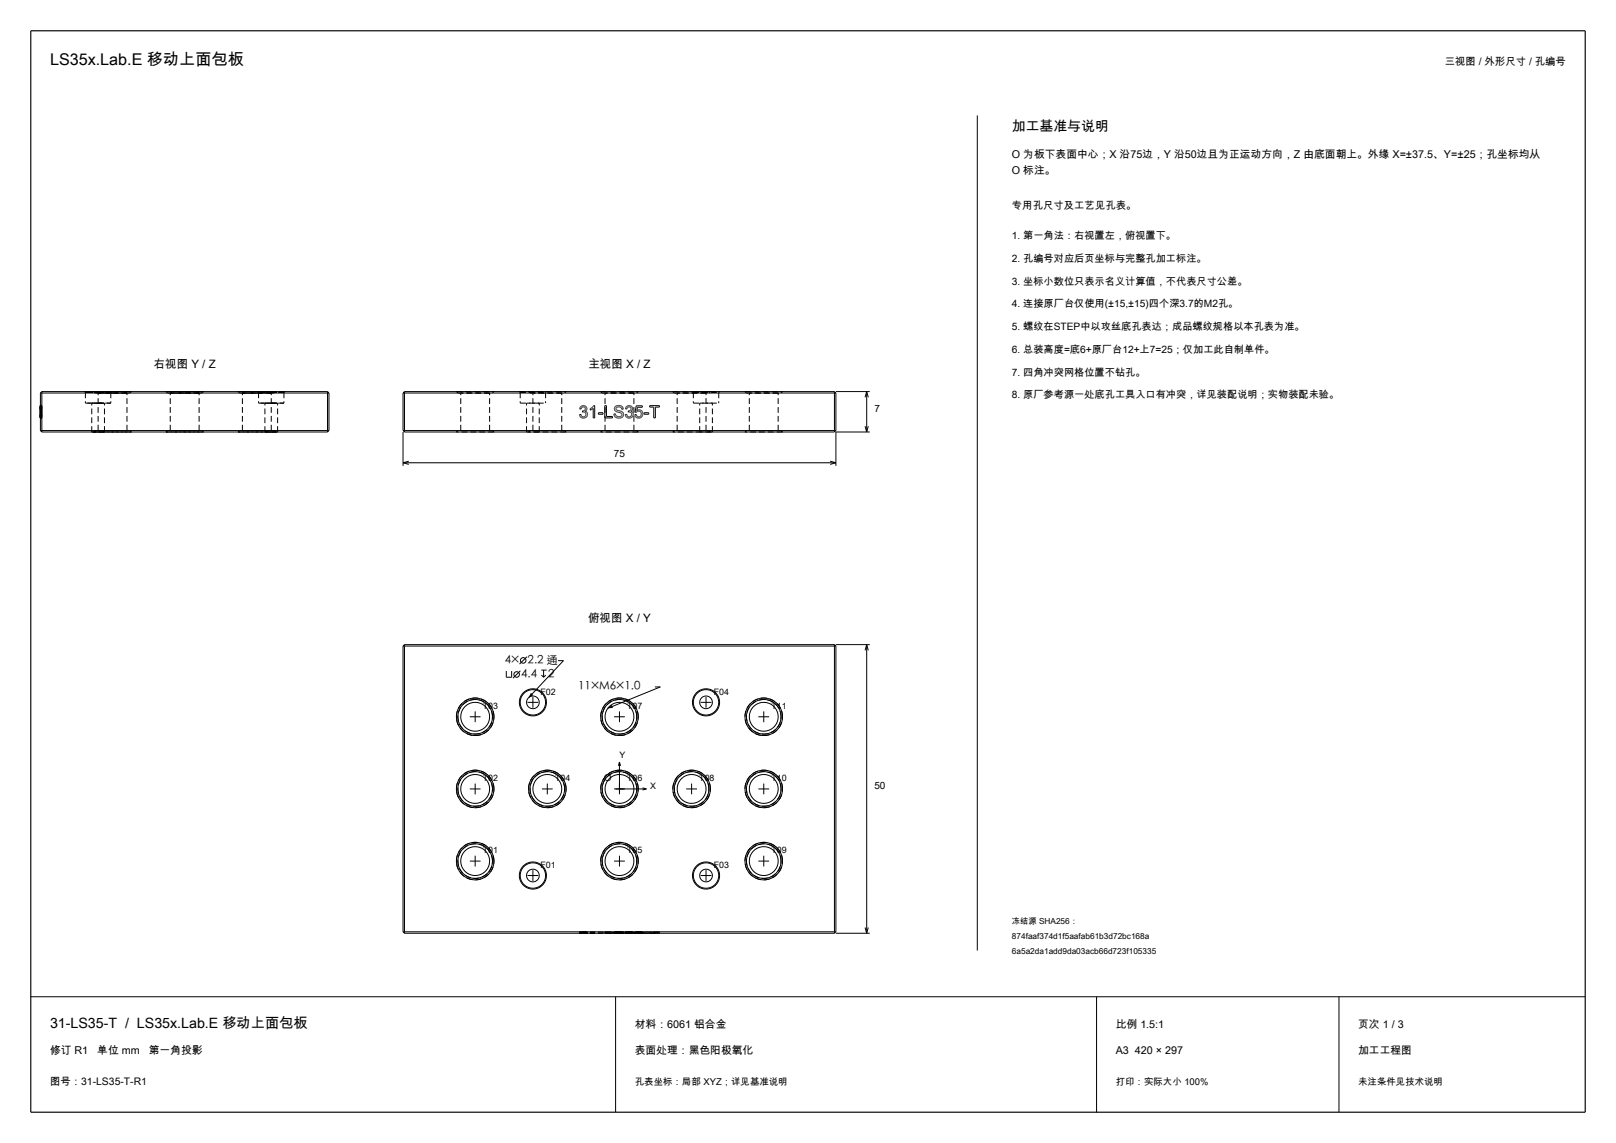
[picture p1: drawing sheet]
<svg xmlns="http://www.w3.org/2000/svg" width="420mm" height="297mm" viewBox="0 0 420 297" stroke-linecap="round" stroke-linejoin="round" font-family="sans-serif">
<path d="M8 8h404v281h-404z" fill="none" stroke="#000" stroke-width=".3"/>
<g fill="none" stroke="#000" stroke-width=".26">
<path d="M254 30v217M10.5 102.1h75M10.5 111.9h75M10.5 102.1v9.8M10.5 111.9l.4 .3M10.9 112.2h74.2M10.9 101.7h74.2M10.9 101.7l-.4 .4M10.9 101.7v10.5M85.1 101.7v10.5M85.1 101.7l.4 .4M85.5 102.1v9.8"/>
<path d="M85.5 111.9l-.4 .3M104.7 102.1v9.8M104.7 112.2v8.9M104.7 102.1h112.6M104.7 111.9h112.6M104.7 111.9l.4 .3M105.1 101.7v10.5M105.1 101.7l-.4 .4M105.1 112.2h111.8M105.1 101.7h111.8M106.2 119.8l-1.5 .5M150.7 108l-.1-.2 .4-.1 .2 .5"/>
<path d="M150.7 108v.1M150.7 108.1v.1M150.7 105.9v.1M150.7 108.2h.1M150.8 108.2h.1M150.8 108.2v.1M150.8 108.3l.2 .2M150.8 105.8l-.1 .1M150.8 105.8h.1M150.9 105.7l-.1 .1M150.9 105.7h.1M150.9 105.6v.1"/>
<path d="M151 105.6h-.1M151 105.6h.1M151 108.5h.1M151.1 108.5l.1 .1M151.1 105.5l-.1 .1M151.2 105.5h-.1M151.2 105.9l-.2 .4-.3-.1v-.2M151.2 105.5h.1M151.2 105.9h.1M151.2 105.5l.6-.1 .5 .2M151.2 108.2h.1M151.2 108.6h.1"/>
<path d="M151.3 108.2l.6 .1M151.3 105.8l-.1 .1M151.3 108.6h.1M151.4 105.8h-.1M151.4 105.7v.1M151.4 108.6h.1M151.5 108.6h.2M151.5 106.7l-.1 .4h.6M151.6 106.7h-.1M151.6 105.7h-.2M151.6 105.7h.1M151.7 105.7h.1"/>
<path d="M151.7 108.6h.1M151.8 105.7l.1 .1M151.9 105.8h.1M151.9 106.6l-.3 .1M151.9 108.3h.1M151.9 106.6h.1M152 105.8v.1M152 105.9h.1M152 106.6h-.1M152 107.1l.1 .1M152 106.5v.1M152 106.5h.1"/>
<path d="M152.1 105.9v.1M152.1 106.5h-.1M152.1 107.2l.2 .3-.1 .5M152.1 106.4v.1M152.1 106.4h.1M152.1 106v.1M152.1 106.1v.2M152.1 106.3v.1M152.1 108.1l-.2 .2M152.1 108.5l-.4 .1M152.2 108l-.1 .1M152.2 108.5h-.1"/>
<path d="M152.3 108.5h-.1M152.3 105.6v.1M152.3 108.4v.1M152.3 105.7l.2 .3M152.3 106.7l-.2 .2 .3 .1M152.4 108.4h-.1M152.4 106.7h-.1M152.4 108.4h.1M152.4 106.6v.1M152.4 107h.1M152.4 106.6h.1M152.5 107l.1 .2"/>
<path d="M152.5 106.5l-.1 .1M152.5 106.5h.1M152.5 106v.1M152.5 106.1v.2M152.5 108.2l-.1 .2M152.5 106.3v.2M152.5 106.3h.1M152.6 108.2h-.1M152.6 108.1v.1M152.6 107.2v.1M152.6 108v.1M152.6 107.3l.1 .4"/>
<path d="M152.7 107.9l-.1 .1M152.7 107.9h.1M152.7 107.8v.1M152.7 107.7v.1M153.4 106.2l.9-.8h.3v3.2h-.4v-2.5l-.8 .5zM155.5 107.2h1.2v.4h-1.2zM157.2 105.4h.4v2.8h1.6v.4h-2zM159.8 106.7h.1M159.8 106.7l.2 .2M159.9 105.7l-.2 .5 .1 .5M159.9 105.6l.7-.2h.7l.5 .3 .2 .6h-.4l-.2-.4M159.9 105.6v.1"/>
<path d="M160 107.7v.1M160 107.8h.1M160 106.9h.1M160 107.8v.1M160 107.9l.4 .3M160.1 106.9l1.2 .4M160.1 106.2v.1M160.1 106.2h.1M160.1 106.3h.1M160.1 106.3v.1M160.1 106.1v.1M160.1 106.4h.1"/>
<path d="M160.1 106v.1M160.1 106.4l.1 .1M160.2 106.5h.1M160.2 106.5l1.7 .7M160.3 105.8l-.2 .2M160.3 105.8h.1M160.3 105.8h1M160.4 108.2h.1M160.4 108.2l.7 .1M161.2 108.2l-.1 .1M161.3 107.3h.1M161.3 108.2h-.1"/>
<path d="M161.3 105.8l.1 .1M161.4 108.2h-.1M161.4 108.1v.1M161.4 107.3l.1 .1M161.5 108.1h-.1M161.5 107.4h.1M161.6 107.4v.1M161.6 108l-.1 .1M161.6 108h.1M161.6 107.5h.1M161.6 107.5v.1M161.6 107.6h.1"/>
<path d="M161.7 107.9l-.1 .1M161.7 107.6h.1M161.7 107.8v.1M161.7 107.6v.1M161.7 107.8h.1M161.7 107.7h.1M161.7 107.7v.1M161.9 107.2h.1M161.9 107.2l.2 .4M162.1 107.6h.1M162.1 107.6l-.3 .7-.8 .3-1.1-.3-.4-.7 .4-.1 .1 .2M162.6 108l-.1-.2 .4-.1 .2 .5"/>
<path d="M162.6 108v.1M162.6 108.1v.1M162.6 105.9v.1M162.6 108.2h.1M162.7 108.2v.1M162.7 108.3l.2 .2M162.7 105.8l-.1 .1M162.7 105.8h.1M162.8 105.7l-.1 .1M162.8 105.7h.1M162.8 105.6v.1M162.9 105.6h-.1"/>
<path d="M162.9 105.6h.1M162.9 108.5h.1M163 108.5l.1 .1M163 105.5l-.1 .1M163 105.5h.1M163.1 105.9l-.2 .4-.4-.1 .1-.2M163.1 105.5h-.1M163.1 105.9h.1M163.1 105.5l.6-.1 .5 .2M163.1 105.5h.1M163.1 108.2h.1M163.1 108.6h.1"/>
<path d="M163.2 108.2l.6 .1M163.2 105.8l-.1 .1M163.2 108.6h.1M163.3 105.8h-.1M163.3 108.6h.1M163.3 105.7v.1M163.3 108.6l.2 .1M163.4 106.7l-.1 .4h.6M163.4 106.7h.1M163.5 105.7h-.2M163.5 105.7h.1M163.5 105.7h.2"/>
<path d="M163.6 108.6l-.1 .1M163.7 105.7l.1 .1M163.8 105.8h.1M163.8 106.6l-.4 .1M163.8 108.3h.1M163.8 106.6h.1M163.8 105.8l.1 .1M163.9 106.6h-.1M163.9 105.9h.1M163.9 106.6h.1M163.9 107.1l.1 .1M163.9 106.5v.1"/>
<path d="M163.9 105.9l.1 .1M164 106.5h-.1M164 107.2l.2 .5-.4 .6M164 106.4v.1M164 106.4h.1M164 106v.1M164 106.1v.2M164 106.3v.1M164 108.5l-.4 .1M164.1 108.5h-.1M164.2 108.5h-.1M164.2 105.6v.1"/>
<path d="M164.2 108.4v.1M164.2 105.7l.2 .3M164.2 108.4h.1M164.3 108.4h-.1M164.3 106.6l-.3 .3 .3 .1M164.3 107h.1M164.3 106.6h.1M164.3 107l.2 .2M164.4 106.5l-.1 .1M164.4 106.5h.1M164.4 106v.1M164.4 106.1v.2"/>
<path d="M164.4 106.3v.2M164.4 106.3h.1M164.5 108.1l-.2 .3M164.5 107.2v.1M164.5 108v.1M164.5 107.3l.1 .4M164.6 107.8l-.1 .2M164.6 107.7v.1M165 108v-.2l.4-.1 .1 .4M165 108l.1 .1M165.1 108.1v.1M165.1 108.2h.1"/>
<path d="M165.1 108.2l.1 .1M165.2 108.3l.2 .2M165.4 108.5h.1M165.4 108.5l.2 .1M165.5 107h.1M165.5 108.1h.1M165.6 108.1v.1M165.6 108.2h.1M165.6 108.6h.1M165.6 108.2l.2 .1M165.7 108.6h.1M165.7 106.9l-.2 .1"/>
<path d="M165.8 106.9h-.1M165.8 108.3h.1M165.8 108.6h.1M165.9 106.8l-.1 .1M165.9 106.8h.1M165.9 106.8l.6 .3M166.3 106.5h.1M166.3 106.5l-.8 .2 .2-.9h1.2v-.4h-1.5l-.4 1.7 .5-.1M166.4 108.2l-.6 .1M166.4 108.2h.1M166.4 106.5l.1 .1M166.5 106.6h.1"/>
<path d="M166.5 108.1l-.1 .1M166.5 107.1h.1M166.5 108v.1M166.6 107.1h.1M166.6 108h-.1M166.6 107.1v.1M166.6 106.6h.1M166.6 108h.1M166.6 107.2v.7M166.6 107.9v.1M166.6 106.6l.2 .1M166.6 107.9h.1"/>
<path d="M166.8 106.7v.1M166.8 106.8h.1M166.8 108.3l-.4 .3h-.6M166.9 108.2l-.1 .1M166.9 106.8l.2 .4M166.9 108.1v.1M167 108.1h-.1M167 108v.1M167 108h.1M167.1 107.8l-.1 .2M167.1 107.2v.1M167.1 107.8h.1"/>
<path d="M167.1 107.3v.2M167.1 107.6v.2M167.1 107.5v.1M167.4 107.2h1.2v.4h-1.2zM168.9 105.4h2.5v.4h-1.1v2.8h-.4v-2.8h-1zM215.8 119.8l1.5 .5M216.9 101.7v10.5M216.9 101.7l.4 .4M217.3 101.7h8.8M217.3 102.1v9.8M217.3 111.9l-.4 .3M224.8 110.7l.4 1.5"/>
<path d="M225.2 101.7v10.5M225.2 101.7l-.4 1.6M225.2 101.7l.5 1.6M225.7 110.7l-.5 1.5M226.1 112.2h-8.8v8.9M104.7 120.3h112.6M104.7 120.3l1.5 .4M217.3 120.3l-1.5 .4M104.7 167.9v74.2M104.7 167.9h112.6M105.1 167.5v75M105.1 167.5l-.4 .4"/>
<path d="M105.1 167.5h111.8M131.6 174.4v1.6h1.4v-1.6M135.2 174.3l-1.9 1.9M136.9 170.6l-1.9 2M140.7 174.1h1.4M140.7 175.4l.6 .6M141.3 174.1v1.9M141.8 175.4l-.5 .6M145 171.7h1.5l-9.1 9.6M170.2 178.5h1.4l-13.6 5.5M216.9 167.5v75M216.9 167.5l.4 .4"/>
<path d="M217.3 167.9v74.2M217.3 167.5h8.8M225.2 167.5v75M225.2 167.5l-.4 1.5M225.2 167.5l.5 1.5M122.1 186.3h2.8M123.5 184.9v2.8M137.1 182.5h2.8M138.5 181.1v2.8M159.6 186.3h2.8M161 184.9v2.8M161 198v8.4"/>
<path d="M161 198l-.3 1M161 198l.3 1M182.1 182.5h2.8M183.5 181.1v2.8M197.1 186.3h2.8M198.5 184.9v2.8M122.1 205h2.8M123.5 203.6v2.8M140.8 205h2.9M142.2 203.6v2.8M159.6 205h8.4M167 204.7l1 .3"/>
<path d="M168 205l-1 .3M178.4 205h2.8M179.8 203.6v2.8M197.1 205h2.8M198.5 203.6v2.8M122.1 223.7h2.8M123.5 222.4v2.8M137.1 227.5h2.8M138.5 226.1v2.8M159.6 223.7h2.8M161 222.4v2.8M182.1 227.5h2.8"/>
<path d="M183.5 226.1v2.8M197.1 223.7h2.8M198.5 222.4v2.8M8 259h404M104.7 242.1l.4 .4M104.7 242.1h112.6M105.1 242.5h111.8M160 259v30M217.3 242.5h8.8M217.3 242.1l-.4 .4M224.8 241l.4 1.5M225.7 241l-.5 1.5"/>
<path d="M285 259v30M348 259v30"/>
<circle cx="134.3" cy="175.3" r=".72"/>
<circle cx="136" cy="171.6" r=".72"/>
<circle cx="123.5" cy="186.3" r="4.9"/>
<circle cx="123.5" cy="186.2" r="4.5"/>
<circle cx="123.5" cy="186.3" r="3.8"/>
<circle cx="138.5" cy="182.5" r="3.5"/>
<circle cx="138.5" cy="182.5" r="1.65"/>
<circle cx="138.5" cy="182.5" r="3.3"/>
<circle cx="161" cy="186.2" r="4.5"/>
<circle cx="161" cy="186.3" r="4.9"/>
<circle cx="161" cy="186.3" r="3.7"/>
<circle cx="183.5" cy="182.5" r="1.65"/>
<circle cx="183.5" cy="182.5" r="3.3"/>
<circle cx="183.5" cy="182.5" r="3.5"/>
<circle cx="198.5" cy="186.3" r="4.9"/>
<circle cx="198.5" cy="186.2" r="4.5"/>
<circle cx="198.5" cy="186.3" r="3.7"/>
<circle cx="123.5" cy="205" r="4.5"/>
<circle cx="123.5" cy="205" r="4.9"/>
<circle cx="123.5" cy="205" r="3.8"/>
<circle cx="142.2" cy="205" r="4.5"/>
<circle cx="142.2" cy="205" r="4.9"/>
<circle cx="142.3" cy="205" r="3.8"/>
<circle cx="161" cy="205" r="4.5"/>
<circle cx="161" cy="205" r="4.9"/>
<circle cx="161" cy="205" r="3.7"/>
<circle cx="179.7" cy="205" r="4.5"/>
<circle cx="179.8" cy="205" r="3.7"/>
<circle cx="179.8" cy="205" r="4.9"/>
<circle cx="198.5" cy="205" r="4.5"/>
<circle cx="198.5" cy="205" r="4.9"/>
<circle cx="198.5" cy="205" r="3.7"/>
<circle cx="123.5" cy="223.7" r="4.5"/>
<circle cx="123.5" cy="223.7" r="4.9"/>
<circle cx="123.5" cy="223.8" r="3.8"/>
<circle cx="138.5" cy="227.5" r="1.65"/>
<circle cx="138.5" cy="227.5" r="3.3"/>
<circle cx="138.5" cy="227.5" r="3.5"/>
<circle cx="161" cy="223.8" r="4.5"/>
<circle cx="161" cy="223.7" r="4.9"/>
<circle cx="161" cy="223.8" r="3.7"/>
<circle cx="183.5" cy="227.5" r="3.3"/>
<circle cx="183.5" cy="227.5" r="1.65"/>
<circle cx="183.5" cy="227.5" r="3.5"/>
<circle cx="198.5" cy="223.7" r="4.9"/>
<circle cx="198.5" cy="223.7" r="4.5"/>
<circle cx="198.5" cy="223.8" r="3.7"/>
</g>
<g fill="none" stroke="#000" stroke-width=".26" stroke-dasharray="1.5 .8" stroke-linecap="butt">
<path d="M10.5 107.8v-.1M10.5 107.9v-.1M10.5 108v-.1M10.5 108.1v-.1M10.5 108.2v-.1M10.5 108.3v-.1M10.5 108.4v-.1M10.5 108.5v-.1M10.5 108.6v-.1M10.5 108.7v-.1M10.5 108.6v.1M10.5 108.5v.1"/>
<path d="M10.5 108.4v.1M10.5 108.3v.1M10.5 108.2v.1M10.5 108.1v.1M10.5 108v.1M10.5 107.9v.1M10.5 107.8v.1M10.5 107.7v.1M10.5 107.6v.1M10.5 107.5v.1M10.5 107.4v.1M10.5 107.3v.1"/>
<path d="M10.5 107.2v.1M10.5 107.1v.1M10.5 107v.1M10.5 106.9v.1M10.5 106.8v.1M10.5 106.7v.1M10.5 106.6v.1M10.5 106.5v.1M10.5 106.4v.1M10.5 106.3v.1M10.5 106.2v.1M10.5 106.1v.1"/>
<path d="M10.5 106v.1M10.5 105.9v.1M10.5 105.8v.1M10.5 105.7v.1M10.5 105.6v.1M10.5 105.5v.1M10.5 105.4v.1M10.5 105.5v-.1M10.5 105.6v-.1M10.5 105.7v-.1M10.5 105.8v-.1M10.5 105.9v-.1"/>
<path d="M10.5 106v-.1M10.5 106.1v-.1M10.5 106.2v-.1M10.5 106.3v-.1M10.5 106.4v-.1M10.5 106.5v-.1M10.5 106.6v-.1M10.5 106.7v-.1M10.5 107.1v-.4M10.5 107.1v-.1M10.5 107.2v-.1M10.5 107.3v-.1"/>
<path d="M10.5 107.4v-.1M10.5 107.5v-.1M10.5 107.6v-.1M10.5 107.7v-.1M10.5 107.2v.4M10.5 105.4v3.2M10.5 106.6v-.4M10.5 108.6v-2.5M10.5 108.2v.4M10.5 105.4v2.8M10.5 108.6v-3.2M10.5 106.8v-.1"/>
<path d="M10.5 106.9v-.1M10.5 107v-.1M10.5 105.8v.9M10.5 105.4v.4M10.5 107.1v-1.7M10.5 105.8v2.8M10.5 107.7h.3M10.5 107.8h.3M10.5 107.9h.3M10.5 108h.3M10.5 108.1h.3M10.5 108.2h.3"/>
<path d="M10.5 108.3h.3M10.5 108.4h.3M10.5 108.5h.3M10.5 108.6h.3M10.5 108.7h.3M10.5 107.6h.3M10.5 107.5h.3M10.5 107.4h.3M10.5 107.3h.3M10.5 107.2h.3M10.5 107.1h.3M10.5 107h.3"/>
<path d="M10.5 106.7h.3M10.5 106.6h.3M10.5 106.5h.3M10.5 106.4h.3M10.5 106.3h.3M10.5 106.2h.3M10.5 106.9h.3M10.5 106.1h.3M10.5 106h.3M10.5 106.8h.3M10.5 105.9h.3M10.5 105.8h.3"/>
<path d="M10.5 105.7h.3M10.5 105.6h.3M10.5 105.5h.3M10.5 105.4h.3M10.8 107.7v.1M10.8 107.8v-.1M10.8 107.9v-.1M10.8 107.8v.1M10.8 108v-.1M10.8 107.9v.1M10.8 108.1v-.1M10.8 108v.1"/>
<path d="M10.8 108.2v-.1M10.8 108.1v.1M10.8 108.3v-.1M10.8 108.2v.1M10.8 108.3v.1M10.8 108.4v.1M10.8 108.5v.1M10.8 108.6v.1M10.8 108.7v-.1M10.8 107.6v.1M10.8 107.5v.1M10.8 107.4v.1"/>
<path d="M10.8 107.3v.1M10.8 107.2v.1M10.8 108.6v-.1M10.8 107.1v.1M10.8 108.5v-.1M10.8 107v.1M10.8 108.4v-.1M10.8 107.1v-.1M10.8 106.7v.4M10.8 106.6v.1M10.8 107.7v-.1M10.8 107.6v-.1"/>
<path d="M10.8 106.5v.1M10.8 107.5v-.1M10.8 107.4v-.1M10.8 107.3v-.1M10.8 106.4v.1M10.8 107.2v-.1M10.8 106.3v.1M10.8 106.2v.1M10.8 107v-.1M10.8 106.1v.1M10.8 106v.1M10.8 106.9v-.1"/>
<path d="M10.8 105.9v.1M10.8 106.8v-.1M10.8 105.8v.1M10.8 106.7v-.1M10.8 105.7v.1M10.8 106.6v-.1M10.8 106.5v-.1M10.8 106.4v-.1M10.8 106.3v-.1M10.8 105.8v-.1M10.8 106.2v-.1M10.8 105.9v-.1"/>
<path d="M10.8 106.1v-.1M10.8 106v-.1M10.8 105.7v-.1M10.8 105.6v-.1M10.8 105.5v-.1M10.8 105.6v.1M10.8 105.5v.1M10.8 105.4v.1M10.8 107.6v-.4M10.8 108.6v-3.2M10.8 106.1v2.5M10.8 106.2v.4"/>
<path d="M10.8 108.6v-.4M10.8 105.4v3.2M10.8 108.2v-2.8M10.8 106.9v.1M10.8 106.8v.1M10.8 106.7v.1M10.8 105.4v1.7M10.8 105.8v-.4M10.8 106.7v-.9M10.8 105.8v2.8M10.8 105.4v.4M22 101.7h3.5"/>
<path d="M22.2 102h3.3M22.2 104.8h3.3M22.2 102l-.2-.3M22.2 102v2.8M23.9 112.2h1.6M23.9 104.8h1.6M23.9 112.2v-7.4M24.4 112.2h4.9M24.4 101.7h4.9M24.7 111.9h4.6M24.7 102.1h4.6M24.7 111.9l-.3 .3"/>
<path d="M24.7 102.1l-.3-.4M25.5 112.2h1.7M25.5 101.7h3.5M25.5 104.8h1.7M25.5 102h3.3M25.5 111.9h3.8M25.5 104.8h3.3M25.5 102.1h3.8M25.5 111.9v-9.8M27.2 112.2h-3.3M27.2 104.8h-3.3M27.2 112.2v-7.4"/>
<path d="M28.8 102h-6.6M28.8 104.8h-6.6M28.8 102l.2-.3M28.8 102v2.8M29 101.7h-7M29.3 112.2h4.8M29.3 101.7h4.8M29.3 111.9h4.4M29.3 102.1h4.4M29.3 111.9h3.7M29.3 102.1h3.7M33 111.9h-7.5"/>
<path d="M33 102.1h-7.5M33 111.9v-9.8M33.7 111.9h-9M33.7 102.1h-9M33.7 111.9l.4 .3M33.7 102.1l.4-.4M34.1 112.2h-9.7M34.1 101.7h-9.7M43.1 112.2h4.9M43.1 101.7h4.9M43.5 111.9h4.5M43.5 102.1h4.5"/>
<path d="M43.5 111.9l-.4 .3M43.5 102.1l-.4-.4M44.3 111.9h3.7M44.3 102.1h3.7M44.3 111.9v-9.8M48 112.2h4.9M48 101.7h4.9M48 111.9h4.5M48 102.1h4.5M48 111.9h3.7M48 102.1h3.7M51.7 111.9h-7.4"/>
<path d="M51.7 102.1h-7.4M51.7 111.9v-9.8M52.5 111.9h-9M52.5 102.1h-9M52.5 111.9l.4 .3M52.5 102.1l.4-.4M52.9 112.2h-9.8M52.9 101.7h-9.8M61.9 112.2h4.9M61.9 101.7h4.9M62.3 111.9h4.5M62.3 102.1h4.5"/>
<path d="M62.3 111.9l-.4 .3M62.3 102.1l-.4-.4M63 111.9h3.8M63 102.1h3.8M63 111.9v-9.8M66.8 112.2h4.8M66.8 101.7h4.8M66.8 111.9h4.5M66.8 102.1h4.5M66.8 111.9h3.7M66.8 102.1h3.7M67 101.7h3.5"/>
<path d="M67.2 102h3.3M67.2 104.8h3.3M67.2 102l-.2-.3M67.2 102v2.8M68.9 112.2h1.6M68.9 104.8h1.6M68.9 112.2v-7.4M70.5 112.2h1.7M70.5 101.7h3.5M70.5 104.8h1.7M70.5 102h3.3M70.5 111.9h-7.5"/>
<path d="M70.5 104.8h3.3M70.5 102.1h-7.5M70.5 111.9v-9.8M71.3 111.9h-9M71.3 102.1h-9M71.3 111.9l.3 .3M71.3 102.1l.3-.4M71.6 112.2h-9.7M71.6 101.7h-9.7M72.2 112.2h-3.3M72.2 104.8h-3.3M72.2 112.2v-7.4"/>
<path d="M73.8 102h-6.6M73.8 104.8h-6.6M73.8 102l.2-.3M73.8 102v2.8M74 101.7h-7M118.6 101.7h9.8M118.6 101.7l.4 .4M119 102.1h9M119 111.9l-.4 .3M119.7 111.9v-9.8M127.3 111.9h-7.6M127.3 102.1h-7.6"/>
<path d="M127.3 111.9v-9.8M128 111.9h-9M128 102.1l.4-.4M128.4 112.2h-9.8M128.4 112.2l-.4-.3M135 101.7h7M135 101.7l.2 .3M135.2 102h6.6M135.2 104.8h6.6M135.2 102v2.8M136.9 112.2v-7.4M137.4 101.7h9.7"/>
<path d="M137.4 101.7l.3 .4M137.7 102.1h9.1M137.7 111.9l-.3 .3M138.5 111.9v-9.8M140.2 112.2h-3.3M140.2 104.8h-3.3M140.2 112.2v-7.4M141.8 102l.2-.3M141.8 102v2.8M146 111.9h-7.5M146 102.1h-7.5M146 111.9v-9.8"/>
<path d="M146.8 111.9h-9.1M146.8 102.1l.3-.4M147.1 112.2h-9.7M147.1 112.2l-.3-.3M156.1 101.7h9.8M156.1 101.7l.4 .4M156.5 102.1h9M156.5 111.9l-.4 .3M157.2 111.9v-9.8M164.8 111.9h-7.6M164.8 102.1h-7.6M164.8 111.9v-9.8"/>
<path d="M165.5 111.9h-9M165.5 102.1l.4-.4M165.9 112.2h-9.8M165.9 112.2l-.4-.3M174.9 101.7h9.7M174.9 101.7l.4 .4M175.3 102.1h9M175.3 111.9l-.4 .3M176 111.9v-9.8M180 101.7h7M180 101.7l.2 .3M180.2 102h6.6"/>
<path d="M180.2 104.8h6.6M180.2 102v2.8M181.8 112.2v-7.4M183.5 111.9h-7.5M183.5 102.1h-7.5M183.5 111.9v-9.8M184.3 111.9h-9M184.3 102.1l.3-.4M184.6 112.2h-9.7M184.6 112.2l-.3-.3M185.1 112.2h-3.3M185.1 104.8h-3.3"/>
<path d="M185.1 112.2v-7.4M186.8 102l.2-.3M186.8 102v2.8M193.6 101.7h9.8M193.6 101.7l.4 .4M194 102.1h9M194 111.9l-.4 .3M194.7 111.9v-9.8M202.3 111.9h-7.6M202.3 102.1h-7.6M202.3 111.9v-9.8M203 111.9h-9"/>
<path d="M203 102.1l.4-.4M203.4 112.2h-9.8M203.4 112.2l-.4-.3M128 186.3a4.5 4.5 0 0 0-6.6-4 4.5 4.5 0 0 0-.4 7.7 4.5 4.5 0 0 0 7-3.2v-.5M128.4 186.3a4.9 4.9 0 0 0-7.2-4.4 4.9 4.9 0 0 0-.4 8.4 4.9 4.9 0 0 0 7.5-3.5l.1-.5M165.5 186.3a4.5 4.5 0 0 0-6.6-4 4.5 4.5 0 0 0-.4 7.7 4.5 4.5 0 0 0 7-3.2v-.5M165.9 186.3a4.9 4.9 0 0 0-7.2-4.4 4.9 4.9 0 0 0-.4 8.4 4.9 4.9 0 0 0 7.5-3.5l.1-.5M203 186.3a4.5 4.5 0 0 0-6.6-4 4.5 4.5 0 0 0-.4 7.7 4.5 4.5 0 0 0 7-3.2v-.5M203.4 186.3a4.9 4.9 0 0 0-7.2-4.4 4.9 4.9 0 0 0-.4 8.4 4.9 4.9 0 0 0 7.5-3.5l.1-.5M128 205a4.5 4.5 0 0 0-6.6-4 4.5 4.5 0 0 0-.4 7.7 4.5 4.5 0 0 0 7-3.2v-.5M128.4 205a4.9 4.9 0 0 0-7.2-4.3 4.9 4.9 0 0 0-.4 8.3 4.9 4.9 0 0 0 7.5-3.5l.1-.5M146.8 205a4.5 4.5 0 0 0-6.6-4 4.5 4.5 0 0 0-.5 7.7 4.5 4.5 0 0 0 7-3.2l.1-.5"/>
<path d="M147.1 205a4.9 4.9 0 0 0-7.1-4.3 4.9 4.9 0 0 0-.5 8.3 4.9 4.9 0 0 0 7.6-3.5v-.5M165.5 205a4.5 4.5 0 0 0-6.6-4 4.5 4.5 0 0 0-.4 7.7 4.5 4.5 0 0 0 7-3.2v-.5M165.9 205a4.9 4.9 0 0 0-7.2-4.3 4.9 4.9 0 0 0-.4 8.3 4.9 4.9 0 0 0 7.5-3.5l.1-.5M184.3 205a4.5 4.5 0 0 0-6.6-4 4.5 4.5 0 0 0-.5 7.7 4.5 4.5 0 0 0 7-3.2l.1-.5M184.6 205a4.9 4.9 0 0 0-7.1-4.3 4.9 4.9 0 0 0-.5 8.3 4.9 4.9 0 0 0 7.6-3.5v-.5M203 205a4.5 4.5 0 0 0-6.6-4 4.5 4.5 0 0 0-.4 7.7 4.5 4.5 0 0 0 7-3.2v-.5M203.4 205a4.9 4.9 0 0 0-7.2-4.3 4.9 4.9 0 0 0-.4 8.3 4.9 4.9 0 0 0 7.5-3.5l.1-.5M128 223.7a4.5 4.5 0 0 0-6.6-3.9 4.5 4.5 0 0 0-.4 7.7 4.5 4.5 0 0 0 7-3.2v-.6M128.4 223.7a4.9 4.9 0 0 0-7.2-4.3 4.9 4.9 0 0 0-.4 8.4 4.9 4.9 0 0 0 7.5-3.5l.1-.6M165.5 223.7a4.5 4.5 0 0 0-6.6-3.9 4.5 4.5 0 0 0-.4 7.7 4.5 4.5 0 0 0 7-3.2v-.6M165.9 223.7a4.9 4.9 0 0 0-7.2-4.3 4.9 4.9 0 0 0-.4 8.4 4.9 4.9 0 0 0 7.5-3.5l.1-.6M203 223.7a4.5 4.5 0 0 0-6.6-3.9 4.5 4.5 0 0 0-.4 7.7 4.5 4.5 0 0 0 7-3.2v-.6"/>
<path d="M203.4 223.7a4.9 4.9 0 0 0-7.2-4.3 4.9 4.9 0 0 0-.4 8.4 4.9 4.9 0 0 0 7.5-3.5l.1-.6M150.6 242.5h.4M150.6 242.5v-.3M150.6 242.2h.1M150.7 242.5v-.3M150.7 242.2h.3M150.7 242.5h-.1M150.7 242.5h.1M150.7 242.2h.1M150.8 242.5v-.3M150.8 242.2h-.1M150.8 242.5h-.1"/>
<path d="M150.8 242.2h.1M150.8 242.5h.1M150.9 242.5v-.3M150.9 242.2h-.1M150.9 242.5h-.1M150.9 242.2h.1M150.9 242.5h.1M151 242.5h-.1M151 242.5v-.3M151 242.2h-.1M151 242.2h-.4M151 242.2h.1"/>
<path d="M151 242.5h-.3M151 242.5h.1M151.1 242.5h-.1M151.1 242.5v-.3M151.1 242.2h-.1M151.1 242.5h.1M151.1 242.2h.1M151.2 242.5v-.3M151.2 242.2h-.1M151.2 242.5h-.1M151.2 242.5h.1M151.2 242.2h.1"/>
<path d="M151.3 242.5v-.3M151.3 242.2h-.1M151.3 242.5h-.1M151.3 242.5h.1M151.3 242.2h.1M151.4 242.5h-.1M151.4 242.5v-.3M151.4 242.2h-.1M151.4 242.2h.1M151.4 242.5h.1M151.5 242.5h-.1M151.5 242.5v-.3"/>
<path d="M151.5 242.2h-.1M151.5 242.5h.1M151.5 242.2h.1M151.6 242.5v-.3M151.6 242.2h-.1M151.6 242.5h-.1M151.6 242.2h.1M151.6 242.5h.1M151.7 242.5h-.1M151.7 242.5v-.3M151.7 242.2h-.1M151.7 242.5h.1"/>
<path d="M151.7 242.2h.1M151.8 242.5v-.3M151.8 242.2h-.1M151.8 242.5h-.1M151.8 242.2h.1M151.8 242.5h.1M151.9 242.5h-.1M151.9 242.5v-.3M151.9 242.2h-.1M151.9 242.2h.1M151.9 242.5h.1M152 242.5h-.1"/>
<path d="M152 242.5v-.3M152 242.2h-.1M152 242.2h.1M152 242.5h.1M152.1 242.5h-.1M152.1 242.5v-.3M152.1 242.2h-.1M152.1 242.5h.1M152.1 242.2h.1M152.2 242.5h-.1M152.2 242.5v-.3M152.2 242.2h-.1"/>
<path d="M152.2 242.2h.1M152.2 242.5h.1M152.3 242.5h-.1M152.3 242.5v-.3M152.3 242.2h-.1M152.3 242.5h.1M152.3 242.2h.1M152.4 242.5v-.3M152.4 242.2h-.1M152.4 242.5h-.1M152.4 242.5h.1M152.4 242.2h.1"/>
<path d="M152.5 242.5v-.3M152.5 242.2h-.1M152.5 242.5h-.1M152.5 242.2h.1M152.5 242.5h.1M152.6 242.5h-.1M152.6 242.5v-.3M152.6 242.2h-.1M152.6 242.5h.1M152.6 242.2h.1M152.7 242.5h-.1M152.7 242.5v-.3"/>
<path d="M152.7 242.2h-.1M153.4 242.5h.1M153.4 242.5v-.3M153.4 242.2h.1M153.5 242.5v-.3M153.5 242.2h-.1M153.5 242.5h-.1M153.5 242.2h.1M153.5 242.5h.1M153.6 242.5h-.1M153.6 242.5v-.3M153.6 242.2h.1"/>
<path d="M153.6 242.5h.1M153.6 242.2h-.1M153.7 242.5h-.1M153.7 242.5v-.3M153.7 242.2h.1M153.7 242.5h.1M153.7 242.2h-.1M153.8 242.5v-.3M153.8 242.2h-.1M153.8 242.5h-.1M153.8 242.2h.1M153.8 242.5h.1"/>
<path d="M153.9 242.5h.1M153.9 242.5v-.3M153.9 242.2h-.1M153.9 242.5h-.1M153.9 242.2h.1M154 242.5v-.3M154 242.2h-.1M154 242.5h-.1M154 242.2h.1M154 242.5h.1M154.1 242.5v-.3M154.1 242.2h-.1"/>
<path d="M154.1 242.5h-.1M154.1 242.5h.1M154.1 242.2h.1M154.2 242.5h-.1M154.2 242.5v-.3M154.2 242.2h.4M154.2 242.2h-.1M154.2 242.5h.1M154.3 242.5v-.3M154.3 242.2h-.1M154.3 242.5h.3M154.6 242.5h-.4"/>
<path d="M154.6 242.5v-.3M154.6 242.2h-.3M155.5 242.5v-.3M155.5 242.2h1.2M156.7 242.5h-1.2M156.7 242.5v-.3M157.2 242.5h.4M157.2 242.5v-.3M157.2 242.2h2M157.6 242.5h1.6M157.6 242.5v-.3M157.6 242.2h-.4"/>
<path d="M159.2 242.5h-2M159.2 242.5v-.3M159.2 242.2h-1.6M159.5 242.5h.4M159.5 242.5v-.3M159.5 242.2h.1M159.6 242.5h-.1M159.6 242.5v-.3M159.6 242.2h.1M159.7 242.5v-.3M159.7 242.5h-.1M159.7 242.2h.1"/>
<path d="M159.7 242.5h.1M159.8 242.5h-.1M159.8 242.5v-.3M159.8 242.2h-.1M159.8 242.2h.1M159.8 242.5h.1M159.9 242.5h-.1M159.9 242.5v-.3M159.9 242.2h-.1M159.9 242.2h.1M159.9 242.5h.1M159.9 242.2h-.4"/>
<path d="M160 242.5v-.3M160 242.2h-.1M160 242.5h-.1M160 242.2h.1M160 242.5h.1M160.1 242.5h-.1M160.1 242.5v-.3M160.1 242.2h-.1M160.1 242.2h.1M160.1 242.5h.1M160.2 242.5h-.1M160.2 242.5v-.3"/>
<path d="M160.2 242.2h-.1M160.2 242.2h.1M160.2 242.5h.1M160.3 242.5h-.1M160.3 242.5v-.3M160.3 242.2h-.1M160.3 242.2h.1M160.3 242.5h.1M160.4 242.5h-.1M160.4 242.5v-.3M160.4 242.2h-.1M160.4 242.2h.1"/>
<path d="M160.4 242.5h.1M160.5 242.5h-.1M160.5 242.5v-.3M160.5 242.5h.1M160.5 242.2h-.1M160.5 242.2h.1M160.5 242.2h.2M160.6 242.5v-.3M160.6 242.2h-.1M160.6 242.5h-.1M160.6 242.2h.1M160.6 242.5h.1"/>
<path d="M160.7 242.5h.1M160.7 242.5v-.3M160.7 242.2h-.1M160.7 242.5h-.1M160.7 242.2h.1M160.7 242.5h-.2M160.7 242.2h.2M160.8 242.5v-.3M160.8 242.2h-.1M160.8 242.5h.1M160.8 242.5h-.1M160.8 242.2h.1"/>
<path d="M160.8 242.5h.3M160.9 242.5h.1M160.9 242.5v-.3M160.9 242.2h-.1M160.9 242.5h-.1M160.9 242.2h.1M160.9 242.5h-.2M160.9 242.2h.2M161 242.5v-.3M161 242.2h-.1M161 242.5h-.1M161 242.2h.1"/>
<path d="M161 242.5h.1M161.1 242.5h-.1M161.1 242.5v-.3M161.1 242.2h-.1M161.1 242.5h.2M161.1 242.2h-.3M161.1 242.5h-.2M161.1 242.2h.1M161.1 242.5h.1M161.2 242.5v-.3M161.2 242.2h-.1M161.2 242.5h-.1"/>
<path d="M161.2 242.2h.1M161.2 242.5h.1M161.3 242.5h-.1M161.3 242.5v-.3M161.3 242.2h-.1M161.3 242.2h-.2M161.3 242.2h.1M161.3 242.5h.1M161.4 242.5v-.3M161.4 242.2h-.1M161.4 242.5h-.1M161.4 242.5h.1"/>
<path d="M161.4 242.2h.1M161.5 242.5v-.3M161.5 242.2h-.1M161.5 242.5h-.1M161.5 242.2h.1M161.5 242.5h.1M161.6 242.5h-.1M161.6 242.5v-.3M161.6 242.2h-.1M161.6 242.2h.4M161.6 242.5h.1M161.6 242.2h.1"/>
<path d="M161.7 242.5v-.3M161.7 242.2h-.1M161.7 242.5h-.1M161.7 242.2h.1M161.7 242.5h.1M161.8 242.5h-.1M161.8 242.5v-.3M161.8 242.2h-.1M161.8 242.2h.1M161.8 242.5h.1M161.9 242.5h-.1M161.9 242.5v-.3"/>
<path d="M161.9 242.2h-.1M161.9 242.2h.1M161.9 242.5h.1M162 242.5v-.3M162 242.2h-.1M162 242.5h-.1M162 242.5h-.4M162 242.2h.1M162 242.5h.1M162.1 242.5h-.1M162.1 242.5v-.3M162.1 242.2h-.1"/>
<path d="M162.5 242.5h.4M162.5 242.5v-.3M162.5 242.5h.1M162.5 242.2h.4M162.5 242.2h.1M162.6 242.5v-.3M162.6 242.2h-.1M162.6 242.5h-.1M162.6 242.5h.1M162.6 242.2h.1M162.7 242.5v-.3M162.7 242.2h-.1"/>
<path d="M162.7 242.5h-.1M162.7 242.2h.1M162.7 242.5h.1M162.8 242.5v-.3M162.8 242.2h-.1M162.8 242.5h-.1M162.8 242.2h.1M162.8 242.5h.1M162.9 242.5h-.1M162.9 242.5v-.3M162.9 242.2h-.1M162.9 242.2h-.4"/>
<path d="M162.9 242.2h.1M162.9 242.5h-.4M162.9 242.5h.1M163 242.5v-.3M163 242.2h-.1M163 242.5h-.1M163 242.2h.1M163 242.5h.1M163.1 242.5h-.1M163.1 242.5v-.3M163.1 242.2h-.1M163.1 242.5h.1"/>
<path d="M163.1 242.2h.1M163.2 242.5v-.3M163.2 242.2h-.1M163.2 242.5h-.1M163.2 242.5h.1M163.2 242.2h.1M163.3 242.5h-.1M163.3 242.5v-.3M163.3 242.2h-.1M163.3 242.2h.1M163.3 242.5h.1M163.4 242.5v-.3"/>
<path d="M163.4 242.2h-.1M163.4 242.5h-.1M163.4 242.2h.1M163.4 242.5h.1M163.5 242.5h-.1M163.5 242.5v-.3M163.5 242.2h-.1M163.5 242.2h.1M163.5 242.5h.1M163.6 242.5h-.1M163.6 242.5v-.3M163.6 242.2h-.1"/>
<path d="M163.6 242.5h.1M163.6 242.2h.1M163.7 242.5v-.3M163.7 242.2h-.1M163.7 242.5h-.1M163.7 242.5h.1M163.7 242.2h.1M163.8 242.5v-.3M163.8 242.2h-.1M163.8 242.5h-.1M163.8 242.2h.1M163.8 242.5h.1"/>
<path d="M163.9 242.5h-.1M163.9 242.5v-.3M163.9 242.2h-.1M163.9 242.2h.1M163.9 242.5h.1M164 242.5h-.1M164 242.5v-.3M164 242.2h-.1M164 242.5h.1M164 242.2h.1M164.1 242.5v-.3M164.1 242.2h-.1"/>
<path d="M164.1 242.5h-.1M164.1 242.2h.1M164.1 242.5h.1M164.2 242.5h-.1M164.2 242.5v-.3M164.2 242.2h-.1M164.2 242.5h.1M164.2 242.2h.1M164.3 242.5v-.3M164.3 242.2h-.1M164.3 242.5h-.1M164.3 242.2h.1"/>
<path d="M164.3 242.5h.1M164.4 242.5h-.1M164.4 242.5v-.3M164.4 242.2h-.1M164.4 242.5h.1M164.4 242.2h.1M164.5 242.5v-.3M164.5 242.2h-.1M164.5 242.5h-.1M164.5 242.5h.1M164.5 242.2h.1M164.6 242.5v-.3"/>
<path d="M164.6 242.2h-.1M164.6 242.5h-.1M165 242.5h.4M165 242.5v-.3M165 242.2h.1M165 242.2h.4M165.1 242.5h-.1M165.1 242.5v-.3M165.1 242.2h.1M165.2 242.5h-.1M165.2 242.5v-.3M165.2 242.2h.1"/>
<path d="M165.3 242.5h-.1M165.3 242.5v-.3M165.3 242.2h.1M165.4 242.5h1.5M165.4 242.5v-.3M165.4 242.2h-.4M165.4 242.5h-.1M165.4 242.5h-.4M165.4 242.2h.1M165.4 242.5h.1M165.5 242.5h-.1M165.5 242.5v-.3"/>
<path d="M165.5 242.2h-.1M165.5 242.5h.1M165.5 242.2h.2M165.5 242.2h.1M165.6 242.5v-.3M165.6 242.2h-.1M165.6 242.5h-.1M165.6 242.2h.1M165.6 242.5h.1M165.7 242.5h-.1M165.7 242.5v-.3M165.7 242.5h-.2"/>
<path d="M165.7 242.2h1.2M165.7 242.2h-.1M165.7 242.5h.1M165.7 242.2h.1M165.8 242.5h-.1M165.8 242.5v-.3M165.8 242.2h-.1M165.8 242.5h.1M165.8 242.2h.1M165.9 242.5h-.1M165.9 242.5v-.3M165.9 242.2h-.1"/>
<path d="M165.9 242.5h.1M165.9 242.2h.1M166 242.5h-.1M166 242.5v-.3M166 242.2h.1M166 242.5h.1M166 242.2h-.1M166.1 242.5h-.1M166.1 242.5v-.3M166.1 242.2h-.1M166.1 242.5h.1M166.1 242.2h.1"/>
<path d="M166.2 242.5v-.3M166.2 242.2h-.1M166.2 242.5h-.1M166.2 242.2h.1M166.2 242.5h.1M166.3 242.5v-.3M166.3 242.2h-.1M166.3 242.5h-.1M166.3 242.2h.1M166.3 242.5h.1M166.4 242.5h-.1M166.4 242.5v-.3"/>
<path d="M166.4 242.2h-.1M166.4 242.2h.1M166.4 242.5h.1M166.5 242.5h-.1M166.5 242.5v-.3M166.5 242.2h-.1M166.5 242.2h.1M166.5 242.5h.1M166.6 242.5h-.1M166.6 242.5v-.3M166.6 242.2h-.1M166.6 242.5h.1"/>
<path d="M166.6 242.2h.1M166.7 242.5h-.1M166.7 242.5v-.3M166.7 242.2h-.1M166.7 242.2h.1M166.7 242.5h.1M166.8 242.5h-.1M166.8 242.5v-.3M166.8 242.2h-.1M166.8 242.5h.1M166.8 242.2h.1M166.9 242.5h-.1"/>
<path d="M166.9 242.5v-.3M166.9 242.2h-.1M166.9 242.2h.1M166.9 242.5h.1M166.9 242.5h-1.2M166.9 242.2h-1.5M167 242.5h-.1M167 242.5v-.3M167 242.2h-.1M167 242.5h.1M167 242.2h.1M167.1 242.5v-.3"/>
<path d="M167.1 242.2h-.1M167.1 242.5h-.1M167.4 242.5v-.3M167.4 242.2h1.2M168.6 242.5h-1.2M168.6 242.5v-.3M168.9 242.5h2.5M168.9 242.5v-.3M168.9 242.2h1M169.9 242.5h-1M169.9 242.5v-.3M169.9 242.2h.4"/>
<path d="M170.3 242.5h-.4M170.3 242.5v-.3M170.3 242.2h1.1M171.4 242.5h-1.1M171.4 242.5v-.3M171.4 242.2h-2.5"/>
</g>
<path d="M138 180l.6 .6-1.2 .7zM158 184l1-.8 .3 .8z" fill="#000"/>
<text font-size="4.2" x="13" y="17">LS35x.Lab.E 移动上面包板</text>
<text font-size="3.7" x="13" y="267">31-LS35-T / LS35x.Lab.E 移动上面包板</text>
<text font-size="3.6" x="263" y="34">加工基准与说明</text>
<g font-size="3">
<text x="39.9" y="95.8">右视图 Y / Z</text>
<text x="152.9" y="95.8">主视图 X / Z</text>
<text x="152.8" y="161.5">俯视图 X / Y</text>
<text x="131.2" y="172.6">4× 2.2 通</text>
<text x="135.4" y="176.2">4.4</text>
<text x="142.4" y="176.2">2</text>
<text x="150.3" y="179.4">11×M6×1.0</text>
</g>
<g font-size="2.8">
<text x="263" y="41">O 为板下表面中心；X 沿75边，Y 沿50边且为正运动方向，Z 由底面朝上。外缘 X=±37.5、Y=±25；孔坐标均从</text>
<text x="263" y="45.1">O 标注。</text>
<text x="165" y="267">材料：6061 铝合金</text>
<text x="290" y="267">比例 1.5:1</text>
<text x="353" y="267">页次 1 / 3</text>
<text x="13" y="274">修订 R1</text>
<text x="25.3" y="274">单位 mm</text>
<text x="38.6" y="274">第一角投影</text>
<text x="165" y="274">表面处理：黑色阳极氧化</text>
<text x="290" y="274">A3 420 × 297</text>
<text x="353" y="274">加工工程图</text>
</g>
<g font-size="2.7">
<text x="375.5" y="17">三视图 / 外形尺寸 / 孔编号</text>
<text x="263" y="54.2">专用孔尺寸及工艺见孔表。</text>
<text x="13" y="282">图号：31-LS35-T-R1</text>
</g>
<g font-size="2.6">
<text x="263" y="62.2">1. 第一角法：右视置左，俯视置下。</text>
<text x="263" y="68.1">2. 孔编号对应后页坐标与完整孔加工标注。</text>
<text x="263" y="74">3. 坐标小数位只表示名义计算值，不代表尺寸公差。</text>
<text x="263" y="79.9">4. 连接原厂台仅使用(±15,±15)四个深3.7的M2孔。</text>
<text x="263" y="85.8">5. 螺纹在STEP中以攻丝底孔表达；成品螺纹规格以本孔表为准。</text>
<text x="263" y="91.7">6. 总装高度=底6+原厂台12+上7=25；仅加工此自制单件。</text>
<text x="263" y="97.6">7. 四角冲突网格位置不钻孔。</text>
<text x="227.2" y="107">7</text>
<text x="263" y="103.5">8. 原厂参考源一处底孔工具入口有冲突，详见装配说明；实物装配未验。</text>
<text x="159.6" y="118.9">75</text>
<text x="227.2" y="205">50</text>
</g>
<g font-size="2.5">
<text x="157" y="203">O</text>
<text x="165" y="282">孔表坐标：局部 XYZ；详见基准说明</text>
<text x="290" y="282">打印：实际大小 100%</text>
<text x="353" y="282">未注条件见技术说明</text>
</g>
<g font-size="2.3">
<text x="125.5" y="184.3">T03</text>
<text x="140.5" y="180.5">F02</text>
<text x="163" y="184.3">T07</text>
<text x="185.5" y="180.5">F04</text>
<text x="200.5" y="184.3">T11</text>
<text x="161" y="197">Y</text>
<text x="125.5" y="203">T02</text>
<text x="144.2" y="203">T04</text>
<text x="163" y="203">T06</text>
<text x="181.8" y="203">T08</text>
<text x="200.5" y="203">T10</text>
<text x="169" y="205">X</text>
<text x="125.5" y="221.7">T01</text>
<text x="163" y="221.7">T05</text>
<text x="200.5" y="221.7">T09</text>
<text x="140.5" y="225.5">F01</text>
<text x="185.5" y="225.5">F03</text>
</g>
<g font-size="2.1">
<text x="263" y="240">冻结源 SHA256：</text>
<text x="263" y="244">874faaf374d1f5aafab61b3d72bc168a</text>
<text x="263" y="248">6a5a2da1add9da03acb66d723f105335</text>
</g>
</svg>
